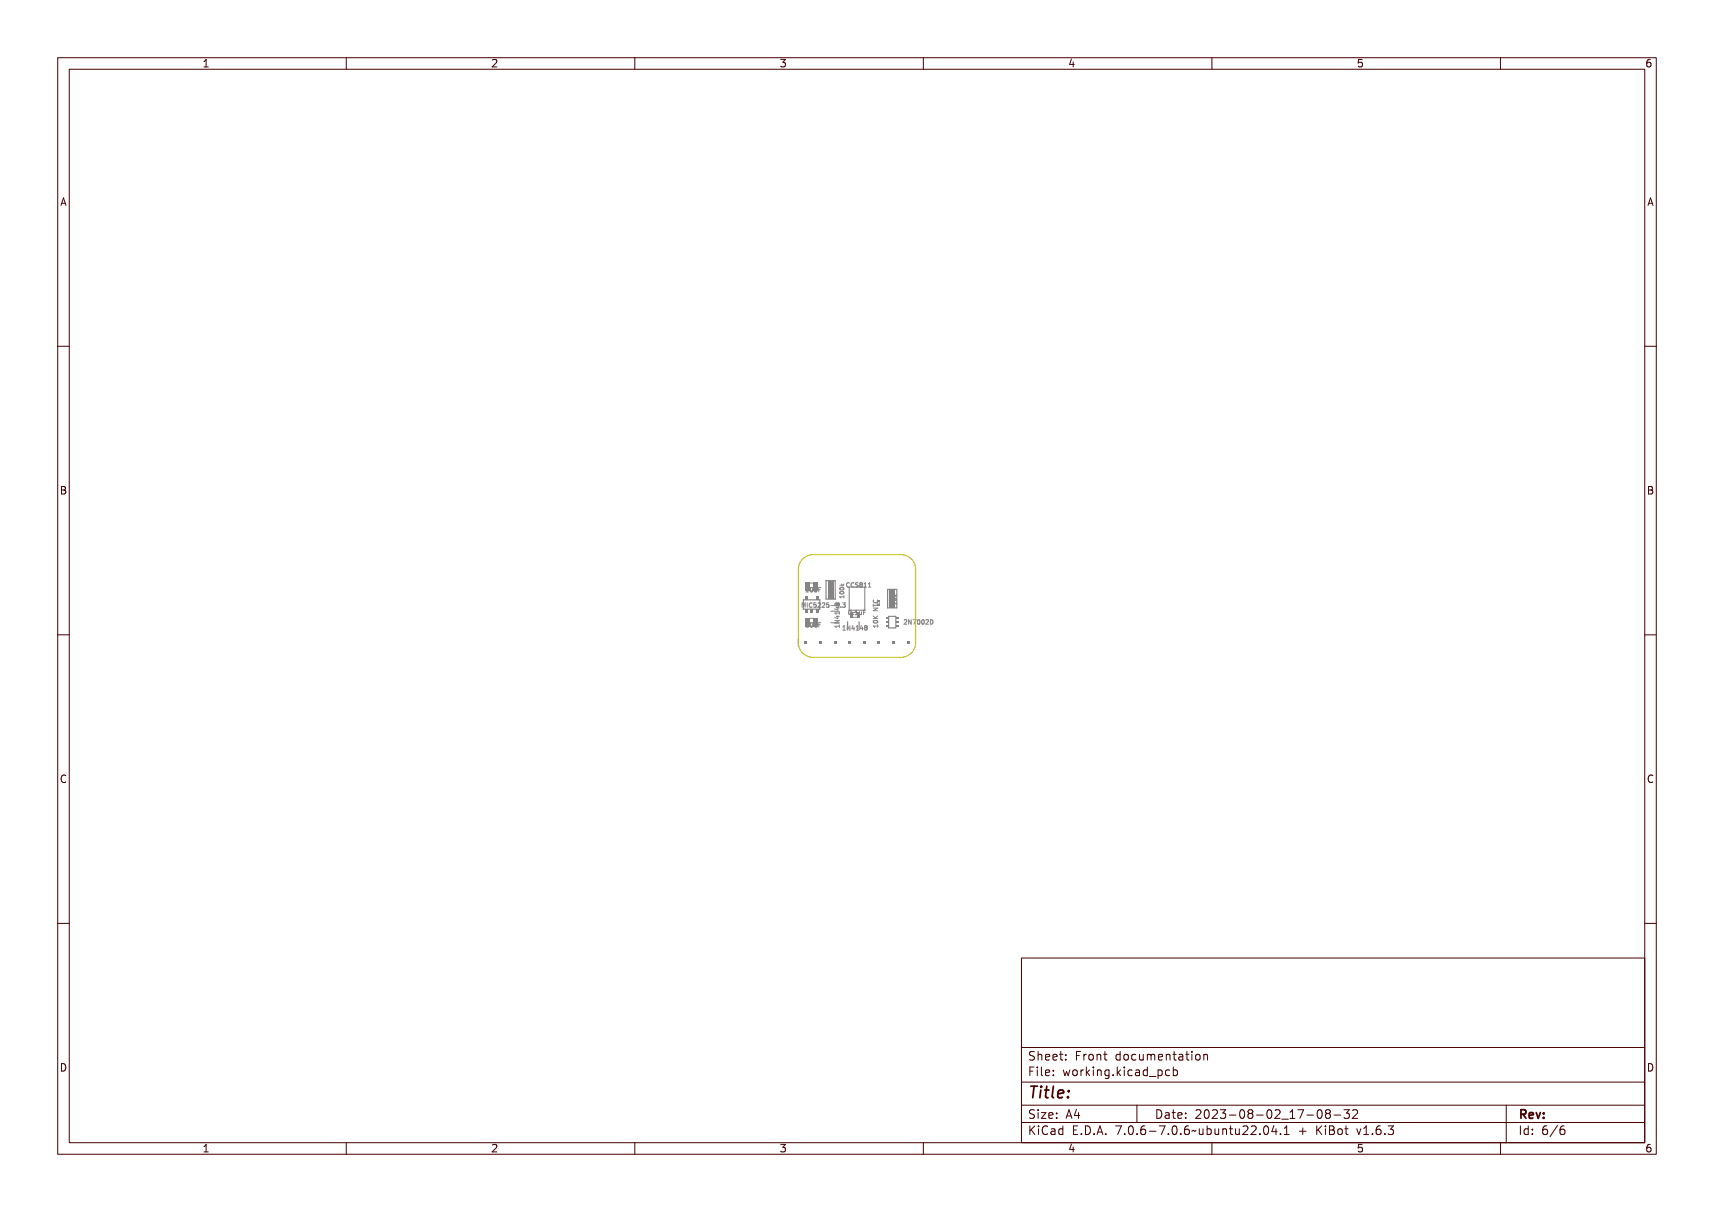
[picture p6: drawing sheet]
<svg xmlns="http://www.w3.org/2000/svg" width="297mm" height="210mm" viewBox="0 0 297 210" stroke-linecap="round" stroke-linejoin="round" font-family="sans-serif">
<g fill="none" stroke="#848484" stroke-width=".17">
<path d="M138.8 104.5h.2l.1 .4 .1-.4h.2v.8h-.1v-.7l-.2 .4-.2-.4v.7h-.1zM139.5 104.5h.4l-.1 .1v.6l.1 .1h-.4l.2-.1v-.6zM139.6 108l.3-.1v.7l.1 .1h-.4l.2-.1v-.6l-.2 .1zM139.6 101.9l.3-.1v.7l.1 .1h-.4l.2-.1v-.6l-.2 .1zM140.2 104.6l.3-.1 .1 .1a.26 .26 0 0 0-.4 .3 .26 .26 0 0 0 .4 .2v.1a.38 .38 0 0 1-.5-.1 .38 .38 0 0 1 .1-.5zM140.2 108l.1-.1a.37 .37 0 0 1 .4 .4 .37 .37 0 0 1-.4 .4l-.1-.2zM140.2 101.9h.1a.37 .37 0 0 1 .4 .3 .37 .37 0 0 1-.4 .4l-.1-.2zM140.2 107.1h.8M140.4 108a.31 .31 0 0 1 .2 .3 .31 .31 0 0 1-.2 .3zM140.4 101.9a.31 .31 0 0 1 .2 .3 .31 .31 0 0 1-.2 .3zM140.8 104.5h.3l-.2 .1v.2a.25 .25 0 0 1 .3 .1 .25 .25 0 0 1-.1 .3 .25 .25 0 0 1-.4-.1 .2 .2 0 0 0 .3 .1 .2 .2 0 0 0 .1-.3 .2 .2 0 0 0-.3 0zM140.8 108.1h.1l.1 .5 .3-.5v.6l-.1-.1a.18 .18 0 0 1-.3 .1 .18 .18 0 0 1-.1-.2z"/>
<path d="M140.8 102h.1l.1 .5 .3-.5v.6l-.1-.1a.18 .18 0 0 1-.3 .1 .18 .18 0 0 1-.1-.2zM141.4 104.5a.29 .29 0 0 1 .4 .2 .29 .29 0 0 1-.2 .4l-.1 .1 .3 .1h-.4l.3-.6-.1-.1h-.2zM141.5 107.9h.4l-.3 .1v.2h.3l-.3 .1v.4h-.1zM141.5 101.8h.4l-.3 .1v.3h.3h-.3v.4h-.1zM142 104.5a.29 .29 0 0 1 .4 .2 .29 .29 0 0 1-.2 .4l-.1 .1 .3 .1h-.4l.3-.6v-.1h-.3zM142.6 104.5h.4l-.3 .1v.2a.25 .25 0 0 1 .4 .1 .25 .25 0 0 1-.2 .3 .25 .25 0 0 1-.3-.1 .2 .2 0 0 0 .3 .1 .2 .2 0 0 0 0-.3 .2 .2 0 0 0-.3 0zM143.3 104.9l.3 .1zM143.9 104.5a.21 .21 0 0 1 .3 .1 .21 .21 0 0 1 0 .3 .23 .23 0 0 1 0 .3 .23 .23 0 0 1-.3-.1v.1a.17 .17 0 0 0 .3-.1 .17 .17 0 0 0-.2-.2v-.1a.16 .16 0 0 0 .2-.1 .16 .16 0 0 0-.1-.2 .16 .16 0 0 0-.2 .1zM144.6 105.1h.2v.2h-.2zM144.7 108.5h.7l.1-.2v.5l-.1-.2h-.6l.1 .2h-.1zM144.7 107.7h.8v.2l-.6 .2h.6v.1h-.8v-.1l.6-.3h-.6zM144.7 107.2l.6-.1 .2 .2h-.2v.3h-.1l-.5-.3z"/>
<path d="M144.7 106.6h.7l.1-.1v.4l-.1-.2h-.6l.1 .2h-.1zM144.7 105.9l.6-.1 .2 .2h-.2v.4h-.1l-.5-.3zM144.8 105.3h.2l.1 .1a.22 .22 0 0 1 .3-.1 .22 .22 0 0 1 0 .3 .22 .22 0 0 1-.3 0 .21 .21 0 0 1-.4 0 .21 .21 0 0 1 .1-.3zM144.8 107.3h.4v.2zM144.8 106h.4v.3zM145.1 104.5h.1a.21 .21 0 0 1 .3 .1 .21 .21 0 0 1-.1 .3 .23 .23 0 0 1 .1 .3 .23 .23 0 0 1-.4-.1l.1 .1a.17 .17 0 0 0 .3-.1 .18 .18 0 0 0-.3-.2v-.1a.16 .16 0 0 0 .2-.1 .16 .16 0 0 0-.1-.2 .16 .16 0 0 0-.2 .1zM145.5 101.5h.7M145.5 101.9v.1a.41 .41 0 0 0 .7 0M145.6 102.6a.35 .35 0 0 1 .4-.1 .35 .35 0 0 1 .2 .3 .36 .36 0 0 1-.4 .2 .36 .36 0 0 1-.3-.4zM145.6 101.9h-.1M145.6 101.9l.4-.1 .2 .2M145.6 103.4h.6l.1-.1v.4l-.1-.2h-.5v.2z"/>
<path d="M145.7 102.9a.32 .32 0 0 1 .6 .1 .32 .32 0 0 1-.6-.1zM145.7 102.3a.32 .32 0 0 1 .6 .1 .32 .32 0 0 1-.6-.1zM145.7 102.8l.4-.1 .2 .1a.35 .35 0 0 1-.3 .4 .35 .35 0 0 1-.4-.4zM145.7 102.2l.4-.1 .2 .1a.35 .35 0 0 1-.3 .4 .35 .35 0 0 1-.4-.4zM145.7 101.2l.3 .3M145.8 101.5l.2 .2 .3-.2-.2 .3 .2 .1h-.7v-.1h.4zM146 104.5h.5l-.3 .3h.2v.4h-.4M146 108.5h.3v.6l.1 .1h-.4l.2-.1v-.5h-.2zM146.2 103.2v.4M146.2 103.4h-.7l.2 .2M146.2 101.2l-.2 .2M146.6 108.5h.1l.3 .6v-.6h.1v.7h-.2l-.2-.6v.6h-.1z"/>
<path d="M146.7 101.1l.2-.1 .2 .1a.26 .26 0 0 0-.4 .3 .26 .26 0 0 0 .4 .2v.1a.38 .38 0 0 1-.5-.1 .38 .38 0 0 1 .1-.5zM147.2 105.9v-.1a.37 .37 0 0 1 .4 .4 .37 .37 0 0 1-.4 .3l-.1-.2zM147.3 105.9a.31 .31 0 0 1 .2 .3 .31 .31 0 0 1-.2 .2zM147.3 101.1l.3-.1 .1 .1a.26 .26 0 0 0-.4 .3 .26 .26 0 0 0 .4 .2v.1a.38 .38 0 0 1-.5-.1 .38 .38 0 0 1 .1-.5zM147.5 108.5h.1v.5h.1l-.1 .2h-.1v-.2h-.3zM147.5 108.6v.4h-.2zM147.9 108.5h.2v.6l.2 .1h-.4l.1-.1v-.5h-.1zM147.9 101.1l.4-.1v.1h-.3a.18 .18 0 0 0 0 .2 .18 .18 0 0 0 .2 .1 .23 .23 0 0 1 0 .4 .23 .23 0 0 1-.4-.2l.2 .1a.18 .18 0 0 0 .2-.2 .18 .18 0 0 0-.3-.1zM147.9 106.4h.1v.1h-.1zM148.4 105.8h.3v.6l.1 .1h-.4l.2-.1v-.5h-.2zM148.5 101.1a.21 .21 0 0 1 .4-.1 .21 .21 0 0 1-.1 .4 .22 .22 0 0 1 .1 .3 .22 .22 0 0 1-.4 0 .22 .22 0 0 1 .1-.3l-.1-.1zM148.7 108.5h.1v.5h.1l-.1 .2h-.1v-.2h-.3z"/>
<path d="M148.7 108.6v.4h-.2zM149 106h.1l.1 .5 .2-.5v.5h-.1a.18 .18 0 0 1-.2 0 .18 .18 0 0 1-.1-.2zM149.1 108.5a.21 .21 0 0 1 .4 0 .21 .21 0 0 1-.1 .3 .22 .22 0 0 1 .1 .3 .22 .22 0 0 1-.4 0 .22 .22 0 0 1 .1-.3l-.1-.1zM149.1 101.1l.3-.1v.7l.2 .1h-.4l.1-.1v-.6h-.2zM149.6 105.8h.5l-.4 .1v.2h.4l-.4 .1v.3h-.1zM149.8 101.1l.2-.1v.7l.2 .1h-.4l.1-.1v-.6h-.1zM149.9 108.7h.1M149.9 108.4l.3 .1-.1 .2M150 108.7h.1M150 108.7l-.1 .1M150.1 108.7l.2 .2-.1 .2h-.3M150.5 101.7h.4"/>
<path d="M150.5 101.1l.2-.1v.7M151.4 107.8h.6l.1-.2v.4l-.1-.1h-.5v.1h-.1zM151.4 106.3l.3 .3 .4-.3v.1l-.4 .3h.4v.1h-.7v-.1h.3zM151.4 105.1h.7v.1l-.6 .3h.6v.1h-.7v-.1l.6-.3h-.6zM151.4 104.4l.1 .3h.6v.1h-.6l-.1 .2zM151.4 103.9h.1a.26 .26 0 0 0 .2 .3 .26 .26 0 0 0 .3-.3h.1a.36 .36 0 0 1-.4 .4 .36 .36 0 0 1-.3-.4zM151.5 107h.4l.2 .1a.37 .37 0 0 1-.4 .4 .37 .37 0 0 1-.3-.4zM151.5 107.2a.34 .34 0 0 1 .5 .1 .34 .34 0 0 1-.5-.1zM152.1 108.3v.4M152.1 108.5h-.8l.2 .2M154.6 103.3h.7M154.6 104.6h.7v-.2v.4v-.1h-.6v.1z"/>
<path d="M154.6 103.7a.35 .35 0 0 1 .4-.1 .35 .35 0 0 1 .3 .4 .36 .36 0 0 1-.4 .1 .36 .36 0 0 1-.3-.4zM154.7 103.9l.4-.1 .2 .2a.35 .35 0 0 1-.3 .3 .35 .35 0 0 1-.4-.3zM154.7 104a.27 .27 0 0 1 .3-.1 .27 .27 0 0 1 .2 .3h-.4zM154.8 103.2l.2 .2 .3-.2-.2 .3 .2 .1h-.7h.4zM154.8 103l.3 .3M155.3 104.3v.5M155.3 104.6h-.7l.2 .2M155.3 103l-.3 .2M156.6 107.5v-.1a.29 .29 0 0 1 .4 .2 .29 .29 0 0 1-.2 .4l-.1 .1 .3 .1h-.4l.3-.6-.1-.1-.2 .1zM157.2 107.4h.1l.3 .7v-.7h.1v.8h-.2l-.2-.6v.6h-.1zM157.8 107.4h.5l-.3 .8h-.1l.3-.7zM158.5 107.5l.1-.1a.37 .37 0 0 1 .3 .4 .37 .37 0 0 1-.3 .4l-.1-.2z"/>
<path d="M158.6 107.5a.31 .31 0 0 1 .2 .3 .31 .31 0 0 1-.2 .3zM159.1 107.5l.1-.1a.37 .37 0 0 1 .4 .4 .37 .37 0 0 1-.4 .4l-.1-.2zM159.2 107.5a.31 .31 0 0 1 .2 .3 .31 .31 0 0 1-.2 .3zM159.7 107.5l.1-.1a.29 .29 0 0 1 .3 .2 .29 .29 0 0 1-.2 .4l-.1 .1 .4 .1h-.5l.3-.6v-.1l-.3 .1zM160.3 107.4a.39 .39 0 0 1 .5 .4 .39 .39 0 0 1-.5 .4zM160.4 107.5a.3 .3 0 0 1 .3 .3 .3 .3 0 0 1-.3 .3zM161.2 107.4a.39 .39 0 0 1 .5 .4 .39 .39 0 0 1-.5 .4z"/>
<circle cx="140.4" cy="108.3" r=".07"/>
<circle cx="140.4" cy="102.2" r=".07"/>
<circle cx="144.9" cy="105.5" r=".13"/>
<circle cx="145.3" cy="105.5" r=".15"/>
<circle cx="146" cy="102.9" r=".06"/>
<circle cx="146" cy="102.3" r=".06"/>
<circle cx="147.3" cy="106.2" r=".07"/>
<circle cx="148.7" cy="101.2" r=".13"/>
<circle cx="148.7" cy="101.6" r=".15"/>
<circle cx="149.3" cy="108.7" r=".13"/>
<circle cx="149.3" cy="109" r=".15"/>
<circle cx="151.7" cy="107.2" r=".07"/>
<circle cx="155" cy="104.1" r=".06"/>
<circle cx="158.7" cy="107.8" r=".07"/>
<circle cx="159.3" cy="107.8" r=".07"/>
</g>
<g fill="#848484">
<path d="M139.5 107.1h.8v1.4h-.8z" fill-rule="evenodd"/>
<path d="M141 107.1h.7v1.4h-.7z" fill-rule="evenodd"/>
</g>
<path d="M144 107.9h1.4M144 105.9h1.4M153.8 102.1h1.6v3.2h-1.6z" fill="none" stroke="#848484" stroke-width=".2"/>
<path d="M147.2 101.7h2.7v4h-2.7z" fill="none" stroke="#848484" stroke-width=".17"/>
<path d="M154.1 102.2h1v3.1h-1z" fill-rule="evenodd" fill="#848484"/>
<path d="M138.3 110.7v1.3" fill="none" stroke="#848484" stroke-width=".2"/>
<g fill="#848484">
<path d="M139.4 111.1h.5v.5h-.5z" fill-rule="evenodd"/>
<path d="M141.9 111.1h.5v.5h-.5z" fill-rule="evenodd"/>
<path d="M144.4 111.1h.5v.5h-.5z" fill-rule="evenodd"/>
<path d="M147 111.1h.5v.5h-.5z" fill-rule="evenodd"/>
<path d="M149.5 111.1h.5v.5h-.5z" fill-rule="evenodd"/>
<path d="M152.1 111.1h.5v.5h-.5z" fill-rule="evenodd"/>
<path d="M154.6 111.1h.5v.5h-.5z" fill-rule="evenodd"/>
<path d="M157.1 111.1h.5v.5h-.5z" fill-rule="evenodd"/>
</g>
<path d="M147.8 107h.7" fill="none" stroke="#848484" stroke-width=".17"/>
<g fill="#848484">
<path d="M148.5 106.1h.5v.9h-.5z" fill-rule="evenodd"/>
<path d="M147.3 106.1h.5v.9h-.5z" fill-rule="evenodd"/>
</g>
<path d="M140.2 101h.8" fill="none" stroke="#848484" stroke-width=".17"/>
<g fill="#848484">
<path d="M139.5 101h.8v1.4h-.8z" fill-rule="evenodd"/>
<path d="M141 101h.7v1.4h-.7z" fill-rule="evenodd"/>
</g>
<path d="M139.2 103.9h2.8v1.7h-2.8z" fill="none" stroke="#848484" stroke-width=".2"/>
<g fill="#848484">
<path d="M139.4 103.2h.5v.7h-.5z" fill-rule="evenodd"/>
<path d="M139.4 105.6h.5v.6h-.5z" fill-rule="evenodd"/>
<path d="M140.4 105.6h.5v.6h-.5z" fill-rule="evenodd"/>
<path d="M141.3 103.2h.5v.7h-.5z" fill-rule="evenodd"/>
<path d="M141.3 105.6h.5v.6h-.5z" fill-rule="evenodd"/>
</g>
<path d="M143.1 100.6h1.6v3.2h-1.6z" fill="none" stroke="#848484" stroke-width=".2"/>
<path d="M143.4 100.7h1v3.1h-1z" fill-rule="evenodd" fill="#848484"/>
<path d="M146.9 107.7v1.4M148.9 107.7v1.4M154 106.8h1.2v2h-1.2z" fill="none" stroke="#848484" stroke-width=".2"/>
<g fill="#848484">
<path d="M155.3 107h.3v.3h-.3z" fill-rule="evenodd"/>
<path d="M153.5 107h.4v.3h-.4z" fill-rule="evenodd"/>
<path d="M155.3 107.7h.3v.2h-.3z" fill-rule="evenodd"/>
<path d="M153.5 107.7h.4v.2h-.4z" fill-rule="evenodd"/>
<path d="M155.3 108.3h.3v.3h-.3z" fill-rule="evenodd"/>
<path d="M153.5 108.3h.4v.3h-.4z" fill-rule="evenodd"/>
</g>
<path d="M138.9 97.1a2.54 2.54 0 0 1 2-1h15.2a2.54 2.54 0 0 1 2.6 2.6v12.7a2.54 2.54 0 0 1-2.6 2.5h-15.2a2.54 2.54 0 0 1-2.6-2.5v-12.7l.1-.6z" fill="none" stroke="#c2c200" stroke-width=".17"/>
<g fill="none" stroke="#480000" stroke-width=".17">
<path d="M10 10h277v190h-277zM12 12h273v186h-273zM60 10v2M110 10v2M160 10v2M210 10v2M260 10v2M10 60h2M285 60h2M10 110h2M285 110h2M10 160h2"/>
<path d="M285 160h2M177 166h108v32h-108zM60 198v2M110 198v2M160 198v2M177 181.5h108M177 187.5h108M177 191.5h108M177 194.5h108M178.1 195.2h.2v.6l.6-.6h.3l-.6 .6 .6 .8h-.2l-.5-.7-.2 .2v.5h-.2zM178.2 185h.9v.2h-.7v.4h.6v.2h-.6v.7h-.2zM178.3 182.4l.5-.1h.2v.2a.31 .31 0 0 0-.5-.1 .31 .31 0 0 0 0 .5 .5 .5 0 0 1 .6 .6 .5 .5 0 0 1-.8 .2l-.1-.2a.34 .34 0 0 0 .4 .1 .34 .34 0 0 0 .1-.5 .47 .47 0 0 1-.5-.2 .47 .47 0 0 1 .1-.5z"/>
<path d="M178.3 192.5l.5-.1h.2v.2a.31 .31 0 0 0-.5-.1 .31 .31 0 0 0 0 .5 .5 .5 0 0 1 .6 .6 .5 .5 0 0 1-.8 .2l-.1-.2a.34 .34 0 0 0 .4 .1 .34 .34 0 0 0 .1-.5 .47 .47 0 0 1-.5-.2 .47 .47 0 0 1 .1-.5zM179.4 182.2h.2v.6a.35 .35 0 0 1 .4-.1 .35 .35 0 0 1 .2 .4v.6h-.2v-.8h-.4v.8h-.2zM179.5 185.4h.4v.9h.4v.2h-.9v-.2h.3v-.8h-.2zM179.5 192.8h.4v.9h.4v.1h-.9v-.1h.3v-.8h-.2zM179.5 195.6h.4v.9h.4v.1h-.9v-.1h.3v-.8h-.2zM179.7 184.9h.2v.3h-.2zM179.7 192.3h.2v.3h-.2zM179.7 195.1h.2v.3h-.2zM180.6 184.9h.4v1.3l.4 .1v.2l-.5-.2v-1.2h-.3zM180.6 192.8h.8v.1l-.6 .8h.6v.1h-.8v-.1l.6-.8h-.6zM180.7 182.8a.49 .49 0 0 1 .6-.1 .49 .49 0 0 1 .2 .5h-.8a.42 .42 0 0 0 .3 .4 .42 .42 0 0 0 .4-.1v.2a.6 .6 0 0 1-.8-.1 .6 .6 0 0 1 .1-.8zM180.7 195.4l.5-.2h.3v.2a.43 .43 0 0 0-.6 0 .43 .43 0 0 0-.2 .5 .43 .43 0 0 0 .2 .5 .43 .43 0 0 0 .6 0v.2a.66 .66 0 0 1-.8-.1 .66 .66 0 0 1-.1-.8z"/>
<path d="M180.8 182.9l.4-.1 .1 .3h-.6zM181.8 195.6h.2a.45 .45 0 0 1 .5 0 .45 .45 0 0 1 .1 .4v.6h-.1v-.1a.38 .38 0 0 1-.5 .2 .38 .38 0 0 1-.2-.5 .38 .38 0 0 1 .4-.2h.3a.35 .35 0 0 0-.3-.4 .35 .35 0 0 0-.4 .2zM181.9 182.8a.49 .49 0 0 1 .6-.1 .49 .49 0 0 1 .2 .5h-.8a.42 .42 0 0 0 .3 .4 .42 .42 0 0 0 .5-.1v.2a.6 .6 0 0 1-.9-.1 .6 .6 0 0 1 .1-.8zM181.9 185.5a.49 .49 0 0 1 .6-.1 .49 .49 0 0 1 .2 .5h-.8a.42 .42 0 0 0 .3 .4 .42 .42 0 0 0 .5-.1v.2a.6 .6 0 0 1-.9-.1 .6 .6 0 0 1 .1-.8zM181.9 192.9a.49 .49 0 0 1 .6-.1 .49 .49 0 0 1 .2 .5h-.8a.42 .42 0 0 0 .3 .4 .42 .42 0 0 0 .5-.1v.2a.6 .6 0 0 1-.9-.1 .6 .6 0 0 1 .1-.8zM182 196.2l.5-.1a.31 .31 0 0 1-.2 .4 .31 .31 0 0 1-.4-.1zM182 182.9l.4-.1 .1 .3h-.6zM182 185.6l.4-.1 .1 .3h-.6zM182 193l.4-.1 .1 .3h-.6zM183 195.7l.4-.2 .2 .2v-.6h.2v1.5h-.2v-.1a.42 .42 0 0 1-.5 .1 .42 .42 0 0 1-.2-.5zM183.2 195.8l.1-.1a.4 .4 0 0 1 .3 .4 .4 .4 0 0 1-.3 .4l-.2-.2zM183.2 182.3h.2v.4h.4v.1h-.4l.1 .8h.3v.1h-.2a.3 .3 0 0 1-.4-.3v-.6h-.3v-.1h.3z"/>
<path d="M183.3 185.4h.2v.3h-.2zM183.3 186.2h.2v.3h-.2zM183.3 192.8h.2v.3h-.2zM183.3 193.6h.2v.2h-.2zM184.5 182.7h.2v.3h-.2zM184.5 183.5h.2v.2h-.2zM185.2 185.4h.2l.2 .8 .1-.5h.2l.2 .5 .1-.8h.2l-.2 1.1h-.2l-.2-.7-.2 .7h-.1zM185.4 195.2h.9v.2h-.7v.4h.6v.2h-.6v.5h.7v.1h-.9zM185.7 192.4h.2l.5 1.4h-.2l-.1-.3h-.5l-.1 .3h-.2zM185.8 192.6l.2 .7h-.4zM186.6 182.3h.9v.2h-.7v.4h.6v.2h-.6v.6h-.2zM186.7 185.5a.52 .52 0 0 1 .8 .4 .52 .52 0 0 1-.8 .4l-.1-.4z"/>
<path d="M186.8 185.6l.1-.1a.39 .39 0 0 1 .4 .4 .39 .39 0 0 1-.4 .4l-.1-.2zM186.9 196.4h.2v.2h-.2zM187.1 192.4h.2v.9h.2v.2h-.2v.3h-.2v-.3h-.6v-.2zM187.1 192.6v.7h-.4zM187.8 195.2a.76 .76 0 0 1 .9 .7 .76 .76 0 0 1-.9 .7zM188 195.4a.57 .57 0 0 1 .5 .5 .57 .57 0 0 1-.5 .6zM188 182.7h.2v.2a.3 .3 0 0 1 .3-.3 .3 .3 0 0 1 .3 .3 .37 .37 0 0 0-.5-.1 .37 .37 0 0 0-.1 .4v.5h-.2zM188 185.4h.2v.2a.3 .3 0 0 1 .3-.3 .3 .3 0 0 1 .3 .3 .37 .37 0 0 0-.5-.1 .37 .37 0 0 0-.1 .4v.6h-.2zM189.1 184.9h.1v.9l.5-.4h.2l-.4 .4 .5 .7h-.2l-.4-.6-.2 .1v.5h-.1zM189.1 182.8a.52 .52 0 0 1 .8 .4 .52 .52 0 0 1-.8 .4l-.1-.4zM189.2 182.9l.1-.1a.39 .39 0 0 1 .4 .4 .39 .39 0 0 1-.4 .4l-.1-.2zM189.3 196.4h.3v.2h-.3z"/>
<path d="M190.2 182.7h.2v.1a.35 .35 0 0 1 .4-.1 .35 .35 0 0 1 .3 .4v.6h-.2l-.1-.8h-.3l-.1 .8h-.2zM190.3 185.4h.4v.9h.4v.2h-.9v-.2h.4v-.8h-.3zM190.5 195.2h.3l.4 1.4h-.2l-.1-.3h-.5l-.1 .3h-.2zM190.6 184.9h.1v.3h-.1zM190.6 195.4l.2 .7h-.4zM191.4 185.4h.2v.1a.35 .35 0 0 1 .4-.1 .35 .35 0 0 1 .3 .4v.7h-.2l-.1-.9h-.3l-.1 .9h-.2zM191.7 182.3h.1v.4h.4v.1h-.4l.1 .8h.3v.1h-.2a.3 .3 0 0 1-.3-.3v-.6h-.3v-.1h.3zM191.7 196.4h.3v.2h-.3zM192.7 185.5l.3-.2 .3 .2v-.1h.2v1a.53 .53 0 0 1-.8 .4v-.2a.36 .36 0 0 0 .4 .1 .36 .36 0 0 0 .2-.4l-.1 .1a.53 .53 0 0 1-.7-.3 .53 .53 0 0 1 .2-.6zM192.8 185.6l.1-.1a.39 .39 0 0 1 .4 .4 .39 .39 0 0 1-.4 .4l-.1-.2zM193.8 195.2h.9l-.5 1.4h-.2l.5-1.2h-.7zM193.9 182.8l.3-.2 .3 .2v-.6h.2v1.5h-.2v-.1a.42 .42 0 0 1-.6 .1 .42 .42 0 0 1-.1-.5z"/>
<path d="M194.1 182.8a.4 .4 0 0 1 .4 .4 .4 .4 0 0 1-.4 .4l-.2-.4zM194.1 186.2h.3v.3h-.3zM195.1 184.9h.2v.9l.4-.4h.3l-.5 .4 .5 .7h-.2l-.4-.6-.1 .1v.5h-.2zM195.1 182.8a.52 .52 0 0 1 .8 .4 .52 .52 0 0 1-.8 .4l-.1-.4zM195.2 182.9l.1-.1a.39 .39 0 0 1 .4 .4 .39 .39 0 0 1-.4 .4l-.1-.2zM195.3 196.4h.3v.2h-.3zM196.3 185.4h.5v.9h.3v.2h-.9v-.2h.4v-.8h-.3zM196.3 195.4a.5 .5 0 0 1 .7-.1 .5 .5 0 0 1 .1 .6 .52 .52 0 0 1-.4 .8 .52 .52 0 0 1-.5-.8zM196.4 182.8a.39 .39 0 0 1 .4-.2 .39 .39 0 0 1 .3 .3 .4 .4 0 0 0-.6 0 .4 .4 0 0 0 0 .6 .4 .4 0 0 0 .6 0 .41 .41 0 0 1-.4 .3 .41 .41 0 0 1-.4-.3v-.5zM196.5 195.4a.57 .57 0 0 1 .4 .9l-.3 .2a.86 .86 0 0 1-.1-1.1zM196.6 184.9h.2v.3h-.2zM197 191.5v3"/>
<path d="M197.4 182.7h.2v.8l.2 .1 .3-.2v-.7h.2v1h-.2v-.1a.35 .35 0 0 1-.4 .2 .35 .35 0 0 1-.3-.5zM197.6 185.5a.39 .39 0 0 1 .4-.2 .39 .39 0 0 1 .3 .3 .4 .4 0 0 0-.6 0 .4 .4 0 0 0 0 .6 .4 .4 0 0 0 .6 0 .41 .41 0 0 1-.4 .3 .41 .41 0 0 1-.4-.3v-.5zM197.7 196.4h.3v.2h-.3zM198.6 182.7h.1l.2-.1a.22 .22 0 0 0 .2 .2 .22 .22 0 0 0 .2-.2l.2 .3 .1 .8h-.2v-.8l-.1-.1-.2 .1v.8h-.1v-.8l-.2-.1-.1 .1v.8h-.1zM198.7 185.4h.1a.45 .45 0 0 1 .5 0 .45 .45 0 0 1 .2 .4v.7h-.2v-.2a.38 .38 0 0 1-.5 .2 .38 .38 0 0 1-.2-.5 .38 .38 0 0 1 .5-.2h.2a.35 .35 0 0 0-.3-.4 .35 .35 0 0 0-.3 .2zM198.7 195.4l.5-.2h.2v.2a.43 .43 0 0 0-.5 0 .43 .43 0 0 0-.1 .5 .48 .48 0 0 1 .7 0 .48 .48 0 0 1-.1 .7 .48 .48 0 0 1-.7-.1l-.1-.6zM198.8 186l.5-.1a.31 .31 0 0 1-.1 .4 .31 .31 0 0 1-.4-.1zM198.9 195.9a.29 .29 0 0 1 .4 .1 .29 .29 0 0 1-.1 .4 .29 .29 0 0 1-.4-.1zM199.9 185.5l.3-.2 .3 .2v-.6h.2v1.6h-.2v-.2a.42 .42 0 0 1-.5 .1 .42 .42 0 0 1-.2-.5zM199.9 182.8a.49 .49 0 0 1 .6-.1 .49 .49 0 0 1 .2 .5h-.7a.42 .42 0 0 0 .2 .4 .42 .42 0 0 0 .5-.1v.2a.6 .6 0 0 1-.8-.1 .6 .6 0 0 1 0-.8zM200 196h.5v.2h-.5zM200 185.6l.1-.1a.39 .39 0 0 1 .4 .4 .39 .39 0 0 1-.4 .4l-.1-.2z"/>
<path d="M200.1 182.9l.3-.1 .2 .3h-.6zM200.1 192.4a.76 .76 0 0 1 1 .7 .76 .76 0 0 1-1 .7zM200.3 192.6a.57 .57 0 0 1 .6 .5 .57 .57 0 0 1-.6 .6zM200.9 186.8l1.2 .1zM201 195.2h.9l-.5 1.4h-.2l.5-1.2h-.7zM201.1 182.7h.1v.1a.35 .35 0 0 1 .5-.1 .35 .35 0 0 1 .2 .4v.6h-.2v-.8h-.4l-.1 .8h-.1zM201.4 192.8h.2a.45 .45 0 0 1 .5 0 .45 .45 0 0 1 .1 .4v.6h-.1v-.1a.38 .38 0 0 1-.5 .2 .38 .38 0 0 1-.2-.5 .38 .38 0 0 1 .4-.2h.3a.35 .35 0 0 0-.3-.4 .35 .35 0 0 0-.4 .2zM201.6 193.4l.5-.1a.31 .31 0 0 1-.2 .4 .31 .31 0 0 1-.4-.1zM202.2 185.4h.2v.1a.46 .46 0 0 1 .6 0 .46 .46 0 0 1 .1 .6 .39 .39 0 0 1-.2 .4 .39 .39 0 0 1-.5-.2v.6h-.2zM202.5 182.3h.2v.4h.4v.1h-.4v.8h.4v.1h-.2a.3 .3 0 0 1-.4-.3v-.6h-.3v-.1h.3zM202.5 185.6l.1-.1a.4 .4 0 0 1 .4 .4 .4 .4 0 0 1-.4 .4l-.2-.2zM202.5 196.4h.3v.2h-.3z"/>
<path d="M202.8 192.4h.2v.4h.4v.1h-.4l.1 .8h.3v.1h-.2a.3 .3 0 0 1-.4-.3v-.6h-.3v-.1h.3zM203.5 182.7h.2a.45 .45 0 0 1 .4 0 .45 .45 0 0 1 .2 .4v.6h-.2v-.1a.38 .38 0 0 1-.5 .2 .38 .38 0 0 1-.2-.5 .38 .38 0 0 1 .5-.2h.2a.35 .35 0 0 0-.2-.4 .35 .35 0 0 0-.4 .2zM203.5 195.4a.5 .5 0 0 1 .7-.1 .5 .5 0 0 1 .1 .6 .52 .52 0 0 1-.4 .8 .52 .52 0 0 1-.5-.8zM203.6 185.5a.39 .39 0 0 1 .4-.2 .39 .39 0 0 1 .3 .3 .4 .4 0 0 0-.5 0 .4 .4 0 0 0 0 .6 .4 .4 0 0 0 .5 0 .41 .41 0 0 1-.4 .3 .41 .41 0 0 1-.4-.3v-.5zM203.7 183.3l.4-.1a.31 .31 0 0 1-.1 .4 .31 .31 0 0 1-.4-.1zM203.7 195.4a.57 .57 0 0 1 .4 .9l-.2 .2a.86 .86 0 0 1-.2-1.1zM203.9 192.9a.49 .49 0 0 1 .6-.1 .49 .49 0 0 1 .2 .5h-.8a.42 .42 0 0 0 .3 .4 .42 .42 0 0 0 .5-.1v.2a.6 .6 0 0 1-.9-.1 .6 .6 0 0 1 .1-.8zM204 193l.4-.1 .1 .3h-.6zM204.7 184.9h.1v.6a.45 .45 0 0 1 .7 0 .45 .45 0 0 1 0 .6 .39 .39 0 0 1-.2 .4 .39 .39 0 0 1-.5-.2v.2h-.1zM204.9 182.3h.2v.4h.4v.1h-.4v.8h.4v.1h-.2a.3 .3 0 0 1-.4-.3v-.6h-.3v-.1h.3zM204.9 185.6l.1-.1a.39 .39 0 0 1 .4 .4 .39 .39 0 0 1-.4 .4l-.1-.2zM204.9 196.4h.3v.2h-.3z"/>
<path d="M205.3 192.8h.2v.3h-.2zM205.3 193.6h.2v.2h-.2zM205.9 182.7h.5v.9h.3v.1h-.9v-.1h.4v-.8h-.3zM205.9 195.4l.5-.2h.2v.2a.43 .43 0 0 0-.5 0 .43 .43 0 0 0-.1 .5 .48 .48 0 0 1 .7 0 .48 .48 0 0 1-.1 .7 .48 .48 0 0 1-.7-.1l-.1-.6zM206.1 195.9a.29 .29 0 0 1 .4 .1 .29 .29 0 0 1-.1 .4 .29 .29 0 0 1-.4-.1zM206.2 182.2h.2v.3h-.2zM207 196l.3-.1 .5 .1 .2-.1a.38 .38 0 0 1-.7 .2l-.3 .1zM207.1 182.8a.52 .52 0 0 1 .8 .4 .52 .52 0 0 1-.8 .4l-.1-.4zM207.3 182.9l.1-.1a.39 .39 0 0 1 .4 .4 .39 .39 0 0 1-.4 .4l-.2-.2zM207.4 192.5a.53 .53 0 0 1 .8 .1 .53 .53 0 0 1-.3 .7l-.3 .4h.7v.1h-.9v-.1l.3-.4a.49 .49 0 0 0 .2-.7l-.5 .1zM208.3 182.7h.1v.1a.35 .35 0 0 1 .5-.1 .35 .35 0 0 1 .2 .4v.6h-.2v-.8h-.4l-.1 .8h-.1zM208.3 195.6h.1l.1 .8 .2 .1 .2-.2v-.7h.2v1h-.2v-.1a.35 .35 0 0 1-.4 .2 .35 .35 0 0 1-.2-.5z"/>
<path d="M208.7 192.6a.5 .5 0 0 1 .6-.1 .5 .5 0 0 1 .2 .6 .52 .52 0 0 1-.5 .8 .52 .52 0 0 1-.4-.8zM208.9 192.6a.57 .57 0 0 1 .4 .9l-.3 .2a.86 .86 0 0 1-.1-1.1zM209.5 195.1h.2v.6a.45 .45 0 0 1 .6-.1 .45 .45 0 0 1 .1 .7 .39 .39 0 0 1-.3 .4 .39 .39 0 0 1-.4-.2v.1h-.2zM209.7 195.8l.1-.1a.4 .4 0 0 1 .4 .4 .4 .4 0 0 1-.4 .4l-.1-.2zM209.8 192.5a.53 .53 0 0 1 .8 .1 .53 .53 0 0 1-.3 .7l-.3 .4h.7v.1h-.9v-.1l.3-.4a.49 .49 0 0 0 .2-.7l-.5 .1zM210 198v2M210.7 195.6h.2v.8l.2 .1 .2-.2v-.7h.2v1h-.2v-.1a.35 .35 0 0 1-.4 .2 .35 .35 0 0 1-.2-.5zM211 192.4a.46 .46 0 0 1 .6 0 .46 .46 0 0 1 .1 .6l-.1 .1a.45 .45 0 0 1 .2 .6 .45 .45 0 0 1-.6 .2l-.2-.1v-.2a.35 .35 0 0 0 .5 .1 .35 .35 0 0 0 0-.5h-.3v-.2a.28 .28 0 0 0 .4-.1 .28 .28 0 0 0 0-.3 .28 .28 0 0 0-.4 0h-.2zM211.9 195.6h.2v.1a.35 .35 0 0 1 .4-.1 .35 .35 0 0 1 .2 .4v.6h-.2v-.8h-.4v.8h-.2zM212.4 193.2h.5v.2h-.5zM213.3 195.2h.2v.4h.4v.1h-.4v.8h.4v.1h-.2a.3 .3 0 0 1-.4-.3v-.6h-.3v-.1h.3zM213.5 192.6a.5 .5 0 0 1 .6-.1 .5 .5 0 0 1 .2 .6 .52 .52 0 0 1-.5 .8 .52 .52 0 0 1-.4-.8z"/>
<path d="M213.7 192.6a.57 .57 0 0 1 .4 .9l-.3 .2a.86 .86 0 0 1-.1-1.1zM214.3 195.6h.2v.8l.2 .1 .2-.2v-.7h.2v1h-.2v-.1a.35 .35 0 0 1-.4 .2 .35 .35 0 0 1-.2-.5zM214.7 192.5a.41 .41 0 0 1 .7-.1 .41 .41 0 0 1-.2 .7 .42 .42 0 0 1 .2 .6 .42 .42 0 0 1-.7 0 .42 .42 0 0 1 .2-.6l-.3-.2zM215.5 195.3a.53 .53 0 0 1 .8 .1 .53 .53 0 0 1-.3 .7l-.3 .4h.6v.1h-.9v-.1l.4-.4a.49 .49 0 0 0 .2-.8l-.5 .2zM216 193.2h.5v.2h-.5zM216.7 195.3a.53 .53 0 0 1 .8 .1 .53 .53 0 0 1-.3 .7l-.3 .4h.6v.1h-.9v-.1l.4-.4a.49 .49 0 0 0 .2-.8l-.5 .2zM217.1 192.6a.5 .5 0 0 1 .7-.1 .5 .5 0 0 1 .1 .6 .52 .52 0 0 1-.5 .8 .52 .52 0 0 1-.4-.8zM217.3 192.6a.57 .57 0 0 1 .4 .9l-.3 .2a.86 .86 0 0 1-.1-1.1zM218.2 196.4h.2v.2h-.2zM218.2 192.5a.53 .53 0 0 1 .8 .1 .53 .53 0 0 1-.3 .7l-.3 .4h.7v.1h-.9v-.1l.3-.4a.49 .49 0 0 0 .2-.7l-.5 .1zM219.2 195.4a.5 .5 0 0 1 .6-.1 .5 .5 0 0 1 .2 .6 .52 .52 0 0 1-.5 .8 .52 .52 0 0 1-.5-.8zM219.2 194.2l1.3 .1z"/>
<path d="M219.4 195.4a.57 .57 0 0 1 .3 .9l-.2 .2a.86 .86 0 0 1-.1-1.1zM220.7 192.5l.5-.1v1.3h.3v.1h-.8v-.1h.3v-1.1h-.3zM220.8 195.2h.2v.9h.2v.2h-.2v.3h-.2v-.3h-.6v-.2zM220.8 195.4v.7h-.4zM221.8 196.4h.2v.2h-.2zM221.8 192.4h.9l-.5 1.4h-.2l.5-1.2h-.7zM222.8 195.3l.5-.1v1.3h.3v.1h-.8v-.1h.3v-1.1h-.3zM223.2 193.2h.5v.2h-.5zM224.3 192.6a.5 .5 0 0 1 .7-.1 .5 .5 0 0 1 .1 .6 .52 .52 0 0 1-.4 .8 .52 .52 0 0 1-.5-.8zM224.5 192.6a.57 .57 0 0 1 .4 .9l-.2 .2a.86 .86 0 0 1-.2-1.1zM225.4 195.5h.2v.4h.4v.2h-.4v.4h-.2v-.4h-.4v-.2h.4zM225.5 192.5a.41 .41 0 0 1 .7-.1 .41 .41 0 0 1-.2 .7 .42 .42 0 0 1 .2 .6 .42 .42 0 0 1-.7 0 .42 .42 0 0 1 .2-.6l-.3-.2z"/>
<path d="M226.8 193.2h.5v.2h-.5zM227.5 195.2h.2v.6l.6-.6h.2l-.6 .6 .6 .8h-.2l-.5-.7-.1 .2v.5h-.2zM227.8 192.4a.46 .46 0 0 1 .7 0 .46 .46 0 0 1 0 .6l-.1 .1a.45 .45 0 0 1 .3 .6 .45 .45 0 0 1-.7 .2l-.2-.1v-.2a.35 .35 0 0 0 .5 .1 .35 .35 0 0 0 0-.5h-.2v-.2a.28 .28 0 0 0 .3-.1 .28 .28 0 0 0 0-.3 .28 .28 0 0 0-.4 0h-.2zM228.8 195.6h.4v.9h.4v.1h-.9v-.1h.4v-.8h-.3zM229 192.5a.53 .53 0 0 1 .8 .1 .53 .53 0 0 1-.2 .7l-.4 .4h.7v.1h-.9v-.1l.3-.4a.49 .49 0 0 0 .2-.7l-.5 .1zM229.1 195.1h.1v.3h-.1zM229.9 195.2h.4a.35 .35 0 0 1 .5 .2 .35 .35 0 0 1-.3 .5 .41 .41 0 0 1 .3 .5 .41 .41 0 0 1-.5 .2h-.4zM230.1 196h.2a.27 .27 0 0 1 .3 .2 .27 .27 0 0 1-.3 .3h-.2zM230.1 195.4h.2a.23 .23 0 0 1 .3 .2 .23 .23 0 0 1-.3 .2h-.2zM231.2 193.2h1.1M231.2 195.7a.52 .52 0 0 1 .8 .4 .52 .52 0 0 1-.8 .4l-.1-.4zM231.3 195.8l.1-.1a.39 .39 0 0 1 .4 .4 .39 .39 0 0 1-.4 .4l-.1-.2z"/>
<path d="M232.6 195.2h.1v.4h.4v.1h-.4l.1 .8h.3v.1h-.2a.3 .3 0 0 1-.3-.3v-.6h-.3v-.1h.3zM232.9 192.3h.9l-.5 .6 .4 .1v.6l-.2 .2h-.4l-.2-.2M234.4 192.4l.2-.1h.4l.2 .1v.3v.2l-.9 .9h.9M234.6 195.6h.2l.3 .9 .4-.9h.2l-.4 1h-.3zM236 195.3l.5-.1v1.3h.3v.1h-.8v-.1h.3v-1.1h-.3zM237.4 196.4h.3v.2h-.3zM238.4 195.4l.5-.2h.2v.2a.43 .43 0 0 0-.5 0 .43 .43 0 0 0-.1 .5 .48 .48 0 0 1 .7 0 .48 .48 0 0 1-.1 .7 .48 .48 0 0 1-.7-.1l-.1-.6zM238.6 195.9a.29 .29 0 0 1 .4 .1 .29 .29 0 0 1-.1 .4 .29 .29 0 0 1-.4-.1zM239.8 196.4h.3v.2h-.3zM240.7 195.2a.46 .46 0 0 1 .6 0 .46 .46 0 0 1 .1 .6l-.1 .1a.45 .45 0 0 1 .2 .6 .45 .45 0 0 1-.6 .2l-.2-.1v-.2a.35 .35 0 0 0 .5 .1 .35 .35 0 0 0 0-.5l-.3-.1v-.1a.28 .28 0 0 0 .4-.1 .28 .28 0 0 0 0-.3 .28 .28 0 0 0-.4 0h-.2zM260 198v2M261 191.5v6.5"/>
<path d="M263.2 195.2h.8v.2h-.3v1.1h.3v.1h-.8v-.1h.3v-1.1h-.3zM264.4 195.7l.3-.2 .3 .2v-.6h.2v1.5h-.2v-.1a.42 .42 0 0 1-.5 .1 .42 .42 0 0 1-.2-.5zM264.6 195.8l.1-.1a.4 .4 0 0 1 .3 .4 .4 .4 0 0 1-.3 .4l-.2-.2zM265.9 195.6h.2v.3h-.2zM265.9 196.4h.2v.2h-.2zM268.1 195.4l.5-.2h.2v.2a.43 .43 0 0 0-.5 0 .43 .43 0 0 0-.2 .5 .48 .48 0 0 1 .7 0 .48 .48 0 0 1-.1 .7 .48 .48 0 0 1-.6-.1l-.2-.6zM268.2 195.9a.29 .29 0 0 1 .4 .1 .29 .29 0 0 1 0 .4 .29 .29 0 0 1-.4-.1zM269.9 195.2h.2l-.8 1.6h-.2zM270.5 195.4l.5-.2h.2v.2a.43 .43 0 0 0-.5 0 .43 .43 0 0 0-.2 .5 .48 .48 0 0 1 .7 0 .48 .48 0 0 1 0 .7 .48 .48 0 0 1-.7-.1l-.1-.6zM270.6 195.9a.29 .29 0 0 1 .4 .1 .29 .29 0 0 1 0 .4 .29 .29 0 0 1-.4-.1z"/>
<circle cx="196.7" cy="195.9" r=".13"/>
<circle cx="203.9" cy="195.9" r=".13"/>
<circle cx="209" cy="193.1" r=".13"/>
<circle cx="213.8" cy="193.1" r=".13"/>
<circle cx="215" cy="193.4" r=".29"/>
<circle cx="215" cy="192.8" r=".25"/>
<circle cx="217.4" cy="193.1" r=".13"/>
<circle cx="219.5" cy="195.9" r=".13"/>
<circle cx="224.7" cy="193.1" r=".13"/>
<circle cx="225.9" cy="193.4" r=".29"/>
<circle cx="225.9" cy="192.8" r=".25"/>
</g>
<g fill="none" stroke="#480000" stroke-width=".3">
<path d="M178.1 188.4h1.4v.2h-.6v1.7h-.2v-1.7h-.6zM179.9 188.8h.7v1.3h.4v.2h-1.2v-.2h.5v-1.1h-.4zM180.3 188.3h.3v.3h-.3zM181.8 188.4h.2v.4h.6v.2h-.6v1l.2 .1h.4v.2a.55 .55 0 0 1-.8-.5v-.8h-.4v-.2h.4zM183 188.3h.6l.1 1.6 .1 .2h.4v.2a.54 .54 0 0 1-.8-.5v-1.4h-.4zM184.8 189a.65 .65 0 0 1 .8-.1 .65 .65 0 0 1 .3 .7h-1.1a.56 .56 0 0 0 .4 .5 .56 .56 0 0 0 .6-.1v.2a.81 .81 0 0 1-1.1-.1 .81 .81 0 0 1 .1-1.1zM185 189.1l.3-.1a.37 .37 0 0 1 .3 .4h-.8zM186.7 188.9h.3v.4h-.3zM186.7 189.9h.3v.4h-.3zM263.1 192.4a.73 .73 0 0 1 .9 .2v.3l-.3 .3 .5 .6h-.2l-.3-.4-.2-.2h-.2v.6h-.2zM263.3 192.6h.2a.26 .26 0 0 1 .3 .2 .26 .26 0 0 1-.2 .3h-.3zM264.5 192.9a.49 .49 0 0 1 .6-.1 .49 .49 0 0 1 .2 .5h-.8a.42 .42 0 0 0 .3 .4 .42 .42 0 0 0 .4-.1v.2a.6 .6 0 0 1-.8-.1 .6 .6 0 0 1 .1-.8z"/>
<path d="M264.6 193l.3-.1 .2 .3h-.6zM265.5 192.8h.2l.3 .9 .3-.9h.2l-.4 1h-.2zM267.1 192.8h.2v.3h-.2zM267.1 193.6h.2v.2h-.2z"/>
</g>
<text font-size="2.7" fill="#480000" x="178" y="190.3">Title:</text>
<g font-size="2" fill="#480000">
<text x="178" y="183.7">Sheet: Front documentation</text>
<text x="178" y="186.5">File: working.kicad_pcb</text>
<text x="178" y="193.9">Size: A4</text>
<text x="178" y="196.6">KiCad E.D.A. 7.0.6-7.0.6~ubuntu22.04.1 + KiBot v1.6.3</text>
<text x="200" y="193.9">Date: 2023-08-02_17-08-32</text>
<text x="263" y="196.6">Id: 6/6</text>
<text x="263" y="193.9">Rev:</text>
</g>
<g font-size="1.7" fill="#480000">
<text x="35" y="11.7">1</text>
<text x="85" y="11.7">2</text>
<text x="135" y="11.7">3</text>
<text x="185" y="11.7">4</text>
<text x="235" y="11.7">5</text>
<text x="285" y="11.7">6</text>
<text x="10.5" y="35.7">A</text>
<text x="285.5" y="35.7">A</text>
<text x="10.5" y="85.6">B</text>
<text x="285.5" y="85.6">B</text>
<text x="10.5" y="135.7">C</text>
<text x="285.5" y="135.7">C</text>
<text x="10.5" y="185.6">D</text>
<text x="285.5" y="185.6">D</text>
<text x="35" y="199.7">1</text>
<text x="85" y="199.7">2</text>
<text x="135" y="199.7">3</text>
<text x="185" y="199.7">4</text>
<text x="235" y="199.7">5</text>
<text x="285" y="199.7">6</text>
</g>
<g font-size="1" fill="#848484">
<text x="146.5" y="101.8">CCS811</text>
<text x="138.8" y="105.3">MIC5225-3.3</text>
<text x="139.5" y="102.6">10uF</text>
<text x="147" y="106.5">0.1uF</text>
<text x="139.5" y="108.7">10uF</text>
<text x="145.5" y="108.9" transform="rotate(-90 145.5 108.9)">1N4148</text>
<text x="145.9" y="109.2">1N4148</text>
<text x="152.1" y="108.2" transform="rotate(-90 152.1 108.2)">10K NTC</text>
<text x="156.5" y="108.2">2N7002D</text>
</g>
</svg>
